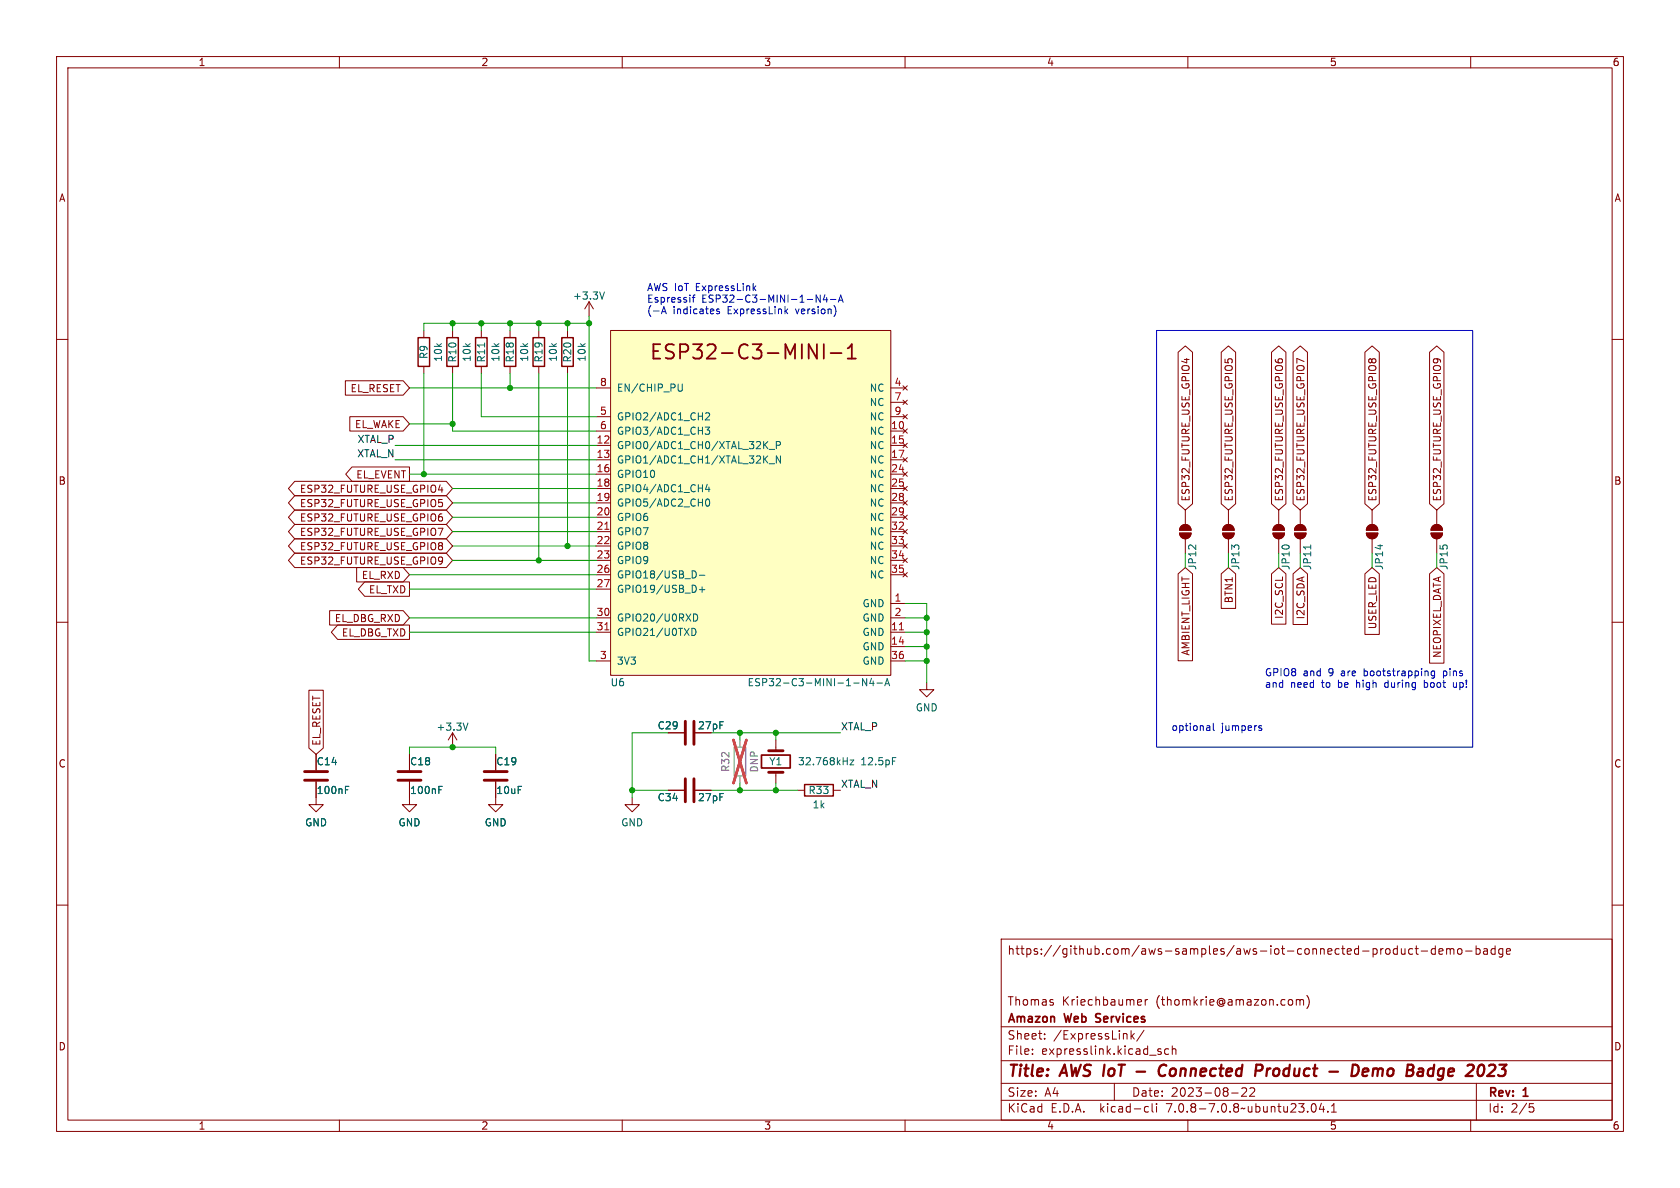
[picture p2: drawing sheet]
<svg xmlns="http://www.w3.org/2000/svg" width="297mm" height="210mm" viewBox="0 0 297 210" stroke-linecap="round" stroke-linejoin="round" font-family="sans-serif">
<g fill="none" stroke="#840000" stroke-width=".18">
<path d="M10 10h277v190h-277zM12 12h273v186h-273zM60 10v2M110 10v2M160 10v2M210 10v2M260 10v2M10 60h2M74.9 58.4v1.3M80 58.4v1.3M85.1 58.4v1.3M90.2 58.4v1.3"/>
<path d="M95.2 58.4v1.3M100.3 58.4v1.3M104.1 53.3l-.7 1.3M104.1 53.3v2.6M104.1 53.3l.8 1.3M107.9 58.4h49.6v61h-49.6zM285 60h2M61.1 67.3h10.2l1.1 1.3-1.1 1.3h-10.2zM61.8 73.7h9.5l1.1 1.2-1.1 1.3h-9.5zM74.9 64.8v1.2M80 64.8v1.2M85.1 64.8v1.2"/>
<path d="M90.2 64.8v1.2M95.2 64.8v1.2M100.3 64.8v1.2M105.4 76.2h2.5M105.4 78.7h2.5M105.4 68.6h2.5M105.4 73.7h2.5M157.5 76.2h2.5M157.5 78.7h2.5M157.5 68.6h2.5M157.5 73.7h2.5M157.5 71.1h2.5"/>
<path d="M159.6 75.8l.8 .8M159.6 78.4l.8 .7M159.6 68.2l.8 .8M159.6 70.7l.8 .8M159.6 73.3l.8 .7M160.4 75.8l-.8 .8M160.4 78.4l-.8 .7M160.4 68.2l-.8 .8M160.4 70.7l-.8 .8M160.4 73.3l-.8 .7M208.3 62.3l1.2-1.1 1.3 1.1v26.8l-1.3 1.1-1.2-1.1zM209.8 63.4v.7"/>
<path d="M215.9 62.3l1.3-1.1 1.2 1.1v26.8l-1.2 1.1-1.3-1.1zM216.6 63.5v.6M217.1 63.5l.2-.1 .5 .1M224.8 62.3l1.3-1.1 1.2 1.1v26.8l-1.2 1.1-1.3-1.1zM226 63.5l.2-.1 .5 .1M228.6 62.3l1.3-1.1 1.2 1.1v26.8l-1.2 1.1-1.3-1.1zM230.5 63.9l-1.2-.5v.8M241.3 62.3l1.3-1.1 1.2 1.1v26.8l-1.2 1.1-1.3-1.1zM242 63.5l.2-.1 .3 .1M242.6 63.5l.2-.1 .4 .1M252.7 62.3l1.3-1.1 1.3 1.1v26.8l-1.3 1.1-1.3-1.1zM253.5 63.5a1.07 1.07 0 0 1 1 .1"/>
<path d="M253.9 63.4l.2 .1M52.1 97.8h26.8l1.1 1.3-1.1 1.2h-26.8l-1.1-1.2zM52.1 85.1h26.8l1.1 1.3-1.1 1.2h-26.8l-1.1-1.2zM52.1 92.7h26.8l1.1 1.3-1.1 1.3h-26.8l-1.1-1.3zM52.1 95.2h26.8l1.1 1.3-1.1 1.3h-26.8l-1.1-1.3zM52.1 90.2h26.8l1.1 1.2-1.1 1.3h-26.8l-1.1-1.3zM52.1 87.6h26.8l1.1 1.3-1.1 1.3h-26.8l-1.1-1.3zM62.2 82.5h10.2v2.6h-10.2l-1.1-1.3zM77.5 93.4h.8l-.5 1.3M77.5 86.6h.8M77.6 88.3h.6M78.1 98.5l.1 .1a1.07 1.07 0 0 1-.1 1"/>
<path d="M78.1 88.8l.1 .2-.1 .5M78.1 91.4l.1 .2-.1 .4M78.1 96l.1 .2-.1 .2M78.1 96.5l.1 .2-.1 .4M78.2 99l-.1 .2M105.4 81.3h2.5M105.4 83.8h2.5M105.4 86.4h2.5M105.4 88.9h2.5M105.4 91.4h2.5M105.4 94h2.5M105.4 96.5h2.5"/>
<path d="M105.4 99.1h2.5M157.5 81.3h2.5M157.5 83.8h2.5M157.5 86.4h2.5M157.5 88.9h2.5M157.5 91.4h2.5M157.5 94h2.5M157.5 96.5h2.5M157.5 99.1h2.5M159.6 80.9l.8 .8M159.6 83.4l.8 .8M159.6 86l.8 .7"/>
<path d="M159.6 88.5l.8 .8M159.6 91.1l.8 .7M159.6 93.6l.8 .8M159.6 96.1l.8 .8M159.6 98.7l.8 .7M160.4 80.9l-.8 .8M160.4 83.4l-.8 .8M160.4 86l-.8 .7M160.4 88.5l-.8 .8M160.4 91.1l-.8 .7M160.4 93.6l-.8 .8M160.4 96.1l-.8 .8"/>
<path d="M160.4 98.7l-.8 .7M208.5 94.2h2.1a1.02 1.02 0 0 1-1.1 1 1.02 1.02 0 0 1-1-1zM208.8 93a1.02 1.02 0 0 1 1.1-.2 1.02 1.02 0 0 1 .7 .9h-2.1zM209.5 90.2v2.5M209.5 95.3v2.5M216.2 94.2h2a1.02 1.02 0 0 1-1 1 1.02 1.02 0 0 1-1-1zM216.5 93a1.02 1.02 0 0 1 1.1-.2 1.02 1.02 0 0 1 .6 .9h-2zM217.2 90.2v2.5M217.2 95.3v2.5M225 94.2h2.1a1.02 1.02 0 0 1-1 1 1.02 1.02 0 0 1-1.1-1zM225.4 93a1.02 1.02 0 0 1 1.1-.2 1.02 1.02 0 0 1 .6 .9h-2.1zM226.1 90.2v2.5"/>
<path d="M226.1 95.3v2.5M228.9 94.2h2a1.02 1.02 0 0 1-1 1 1.02 1.02 0 0 1-1-1zM229.2 93a1.02 1.02 0 0 1 1.1-.2 1.02 1.02 0 0 1 .6 .9h-2zM229.9 90.2v2.5M229.9 95.3v2.5M241.6 94.2h2a1.02 1.02 0 0 1-1 1 1.02 1.02 0 0 1-1-1zM241.9 93a1.02 1.02 0 0 1 1.1-.2 1.02 1.02 0 0 1 .6 .9h-2zM242.6 90.2v2.5M242.6 95.3v2.5M253 94.2h2a1.02 1.02 0 0 1-1 1 1.02 1.02 0 0 1-1-1zM253.3 93a1.02 1.02 0 0 1 1.1-.2 1.02 1.02 0 0 1 .6 .9h-2zM254 90.2v2.5"/>
<path d="M254 95.3v2.5M10 110h2M58.3 107.9h13l1.1 1.3-1.1 1.3h-13zM59.7 110.5h12.7v2.5h-12.7l-1.1-1.2zM63.1 100.3h8.2l1.1 1.3-1.1 1.3h-8.2zM64.5 102.9h7.9v2.5h-7.9l-1.1-1.3zM105.4 111.8h2.5M105.4 109.2h2.5M105.4 101.6h2.5M105.4 104.1h2.5M105.4 116.8h2.5M157.5 106.7h2.5"/>
<path d="M157.5 111.8h2.5M157.5 114.3h2.5M157.5 109.2h2.5M157.5 101.6h2.5M157.5 116.8h2.5M159.6 101.2l.8 .8M160.4 101.2l-.8 .8M208.3 101.4l1.2-1.1 1.3 1.1v15.4h-2.5zM215.9 101.4l1.3-1.1 1.2 1.1v6.2h-2.5zM224.8 101.4l1.3-1.1 1.2 1.1v8.9h-2.5zM228.6 101.4l1.3-1.1 1.2 1.1v9h-2.5zM241.3 101.4l1.3-1.1 1.2 1.1v10.7h-2.5z"/>
<path d="M252.7 101.4l1.3-1.1 1.3 1.1v15.8h-2.6zM285 110h2M54.6 122h2.6v10.2l-1.3 1.2-1.3-1.2zM55.9 138.2v4h1.2l-1.2 1.3-1.3-1.3h1.3M55.9 133.4v2.7M72.4 138.2v4h1.3l-1.3 1.3-1.3-1.3h1.3M72.4 133.4v2.7M80 129.5l-.8 1.3M80 129.5v2.6M80 129.5l.8 1.3M87.6 138.2v4h1.3l-1.3 1.3-1.2-1.3h1.2M87.6 133.4v2.7"/>
<path d="M118.1 139.7h2.8M118.1 129.5h2.8M122.9 139.7h2.8M137.2 130.8v1.9M137.2 136.5v1.9M141 139.7h1.2M147.3 139.7h1.3M163.8 120.7v1.2h1.3l-1.3 1.3-1.2-1.3h1.2M10 160h2M111.8 141v1.2h1.2l-1.2 1.3-1.3-1.3h1.3M285 160h2M177 166h108v32h-108z"/>
<path d="M186.2 177.3v.3M201.3 176.7l.4 .1 .1 .3-.7 .1M201.7 177.6l-.4 .1M202.5 176.7v1M202.9 176.7l-.3 .1-.1 .2M228.4 176.8l.1 .2v.4l-.1 .2M229.2 176.8l.4-.1 .2 .2M229.2 176.7v1M229.8 176.9l.2-.2 .4 .1 .1 .9M229.8 176.9v.8M231 176a1.72 1.72 0 0 1 0 2.3M245.5 167.7l.2 .3v.4l-.2 .3"/>
<path d="M247 167.8l-.4-.1-.3 .3v.4l.2 .2h.5M247 167.2v1.5M247.7 167.7l.1 .9 .4 .1 .2-.1M248.4 167.7v1M249.7 167.8l-.4-.1-.3 .3v.4l.2 .2h.5M250.2 167.7h.5M250.4 167.2v1.3l.3 .2M251.2 168.1h1.2M253.7 167.8l-.4-.1-.3 .3v.4l.2 .2h.5M253.7 167.2v1.5M254.4 168.2l.7-.1-.1-.3-.4-.1-.2 .2 .1 .7h.5M255.7 167.8l.5-.1 .2 .2"/>
<path d="M255.7 167.7v1M256.4 167.9l.2-.2 .4 .1v.9M256.4 167.9v.8M257.8 167.8l.4-.1 .3 .3v.4l-.3 .3-.4-.1-.1-.2v-.4zM259.1 168.1h1.1M261 167.8l.4-.1 .3 .3v.4l-.2 .2h-.5M261 167.2v1.5M262.3 167.8h.6l.1 .9M263 168.1h-.5a.29 .29 0 0 0-.3 .3 .29 .29 0 0 0 .3 .3l.5-.1M264.3 167.8l-.4-.1-.3 .3v.4l.1 .2h.6M264.3 167.2v1.5M265.7 167.8l-.5-.1-.2 .3v.4l.1 .2h.6"/>
<path d="M265.7 167.7v1.2l-.3 .3-.4-.1M266.3 168.2l.7-.1v-.3l-.5-.1-.2 .2 .1 .7h.6M60 198v2M110 198v2M160 198v2M177 194.5h108M177 191.5h108M177 187.5h108M177 181.5h108M182.5 186.3v.1M182.5 185.5v.1M184.7 183.6v.1"/>
<path d="M184.7 182.8v.1M197 191.5v3M200 182.2v1.5M200.1 183.1l.4 .6M200.5 182.7l-.5 .6M202.2 182.1l-1.2 2M202.6 195.6l.4 .1M203 196.5l-.4 .1M203.7 195.1v1.3l.2 .2M204.5 195.1v.1M204.5 195.6v1M204.9 185.9l.3 .1 .1 .2-.2 .2h-.3"/>
<path d="M204.9 185.4l.3 .1M206.6 185.5l-.4-.1-.3 .3v.4l.1 .2h.6M207.2 185.5l.3-.1 .3 .1 .1 .9M207.2 184.9v1.5M210 198v2M217.7 193.2h1.2M219.5 192.4l.6-.1 .2 .1 .1 .3-.9 1.1h.9M221 192.4l.5-.1 .2 .1 .1 .3-.9 1.1h.9M232 195.2l.2-.1a.81 .81 0 0 1 .6 .6 .81 .81 0 0 1-.3 .8l-.2 .1a.81 .81 0 0 1-.6-.6 .81 .81 0 0 1 .3-.8zM233.6 195l-.4 1.1h1M234 195.6v1M234.7 196.5v.1"/>
<path d="M235.4 196.6h.8M235.4 195.5l.4-.4v1.5M260 198v2M261 191.5v6.5M270.4 195.1h.7M270.5 195.7h.4l.3 .3-.2 .5-.5 .1"/>
</g>
<g fill="none" stroke="#840000" stroke-width=".4">
<path d="M200.9 189.4h1.5M206.2 188.4a.88 .88 0 0 0-1 0 .88 .88 0 0 0-.4 1 .69 .69 0 0 0 .4 .7 .69 .69 0 0 0 .8-.1M222.9 188.2l.2 .1a.58 .58 0 0 1-.3 1M224 188.9l-.1 1.3M224.4 188.9l-.4 .4M240.2 189.1a.72 .72 0 0 0-.6-.9h-.4l-.3 2M240.9 190.1l.2 .1 .6-.1M241 189.2l.3-.3h.4l.2 .3v.2l-1 .1M242.8 188.9l-.2 1.3M243.1 188.9l-.3 .2M252.6 190.1l.1 .1 .6-.1M253.5 189a.66 .66 0 0 0-.9 .1"/>
<path d="M253.6 188.2l-.3 2M263.6 188.2h.4a.45 .45 0 0 1 .3 .6l-.1 .3-1.3 1.1h1.3M264.8 190l.1 .1"/>
</g>
<path d="M134.6 133.5h5.1v2.3h-5.1zM193.8 179.3v.5M193.7 180.6l.2 .1" fill="none" stroke="#840000" stroke-width=".3"/>
<path d="M73.9 59.7h2v5.1h-2zM79 59.7h2v5.1h-2zM84.1 59.7h2v5.1h-2zM89.2 59.7h2v5.1h-2zM94.2 59.7h2.1v5.1h-2.1zM99.3 59.7h2v5.1h-2zM142.2 138.7h5.1v2h-5.1z" fill="none" stroke="#840000" stroke-width=".25"/>
<g fill="#840000" stroke="#840000" stroke-width=".18">
<path d="M216.5 93a1.02 1.02 0 0 1 1.1-.2 1.02 1.02 0 0 1 .6 .9h-2z"/>
<path d="M216.2 94.2h2a1.02 1.02 0 0 1-1 1 1.02 1.02 0 0 1-1-1z"/>
<path d="M225.4 93a1.02 1.02 0 0 1 1.1-.2 1.02 1.02 0 0 1 .6 .9h-2.1z"/>
<path d="M225 94.2h2.1a1.02 1.02 0 0 1-1 1 1.02 1.02 0 0 1-1.1-1z"/>
<path d="M253.3 93a1.02 1.02 0 0 1 1.1-.2 1.02 1.02 0 0 1 .6 .9h-2z"/>
<path d="M253 94.2h2a1.02 1.02 0 0 1-1 1 1.02 1.02 0 0 1-1-1z"/>
<path d="M241.9 93a1.02 1.02 0 0 1 1.1-.2 1.02 1.02 0 0 1 .6 .9h-2z"/>
<path d="M241.6 94.2h2a1.02 1.02 0 0 1-1 1 1.02 1.02 0 0 1-1-1z"/>
<path d="M229.2 93a1.02 1.02 0 0 1 1.1-.2 1.02 1.02 0 0 1 .6 .9h-2z"/>
<path d="M228.9 94.2h2a1.02 1.02 0 0 1-1 1 1.02 1.02 0 0 1-1-1z"/>
<path d="M208.8 93a1.02 1.02 0 0 1 1.1-.2 1.02 1.02 0 0 1 .7 .9h-2.1z"/>
<path d="M208.5 94.2h2.1a1.02 1.02 0 0 1-1.1 1 1.02 1.02 0 0 1-1-1z"/>
</g>
<path d="M129.8 132.1h2v5.1h-2z" fill="none" stroke="#9c9b98" stroke-width=".25"/>
<path d="M130.8 130.8v1.3M130.8 137.2v1.2" fill="none" stroke="#9c9b98" stroke-width=".18"/>
<path d="M129.7 130.8l2.3 7.6M132 130.8l-2.3 7.6" fill="none" stroke="#eb3a3d" stroke-width=".46"/>
<g fill="none" stroke="#006464" stroke-width=".18">
<path d="M106.9 51.6l-.5 1.3M85.7 60.6v.8M120.6 67.9v1.1l-.2 .2-.4-.1M124.7 75.5h.8l-.5 .5 .4 .1v.6l-.2 .1-.5-.1M124.7 73.1l.5-.1 .3 .3-.8 .9h.8M136 79.4h.9M137.2 78.7h.7l.1-.2-.1-.3-.7-.2v1.3M124.9 88.3l.1-.1a.68 .68 0 0 1 .5 .6 .68 .68 0 0 1-.5 .7l-.1-.1-.2-.4zM125 85.6l-.3 .9h.8M125.3 86.1v.8M136 82h.9M138 80.6v1.3l-.8-1.3v1.3"/>
<path d="M231.7 96.3v.8M122.3 111.1a.64 .64 0 0 1 .7 .6 .64 .64 0 0 1-.7 .6zM122.6 108.5a.64 .64 0 0 1 .7 .7 .64 .64 0 0 1-.7 .6zM122.9 101l.2 .5-.2 .6M123.6 101.7h1M123.6 104.2h1M124.1 103.8v.9M153.2 120v1.2l-.7-1.2v1.2M154.1 119.9l-.3 .9h.7M61.1 139.6h.4M61.1 139h.6M77.6 139.6h.4"/>
<path d="M77.6 139h.6M82.7 127.8l-.4 1.3M150.3 134.4h.6l-.6 .8h.6M150.9 120.7h1M154.4 120.4v.8M155 120.7h1M156.4 121.2l.4-1.2 .5 1.2M156.5 120.9h.6M157.8 133.9h.6"/>
</g>
<path d="M53.8 136.4h4.1M53.8 137.9h4.1M70.4 136.4h4M70.4 137.9h4M85.6 136.4h4.1M85.6 137.9h4.1M121.2 127.5v4.1M121.2 137.7v4M122.7 127.5v4.1M122.7 137.7v4M135.9 136.5h2.5M135.9 132.7h2.5" fill="none" stroke="#840000" stroke-width=".51"/>
<path d="M107.9 58.4h49.6v61h-49.6z" fill="#ffffc2" stroke="#ffffc2" stroke-width=".18"/>
<path d="M143 60.8l1.4 2.6v-2.6M145.6 60.8v2.6M146.8 62.4h2M149.9 63.4h1.4M149.9 61.6l.7-.8v2.6" fill="none" stroke="#840000" stroke-width=".32"/>
<path d="M106.9 93.6h.7M106.9 111.3h.7M159 111.3h.7" fill="none" stroke="#a90000" stroke-width=".18"/>
<g fill="none" stroke="#0000c2" stroke-width=".18">
<path d="M116.9 55.5l.5-1.3 .4 1.3M117.1 55.1h.6M122.4 52.6h.5M122.7 52.2l-.1 .1v1.1M127.2 54.7l-.3-.1-.2 .2v.2l.5 .1v.3h-.5M133.3 50.9l.3 .5M133.6 50.5l-.5 .5M138.9 55l.4 .5M139.3 54.6l-.5 .5M142.7 52.9h1M145 52.2v1.2l-.7-1.2v1.2M145.8 52.1l-.3 .9h.8"/>
<path d="M146.2 52.6v.8M146.8 52.9h1M147.7 54.6v.8M148.2 53.4l.4-1.2 .5 1.2M148.3 53.1h.6M204.5 58.4h55.8v73.7h-55.8zM253.6 118.6v1l-.1 .2M253.6 118.7l-.3-.1-.3 .3 .1 .5h.5M255.2 118.6v1.3M255.2 119.4l.1 .1M255.3 118.6l-.1 .1M213.7 128.3l.2 .2v.6"/>
<path d="M213.9 129.1h-.4M213.9 128.6h-.4M214.5 127.9v1l.2 .2M222.7 128.7l.3 .1 .1 .1-.2 .2h-.2M222.7 128.3h.3M244.9 120.7l-.1 .2 .1 .5M251.8 120.2v1.3M251.8 121.4l.4 .1M252.2 120.7h-.4M256.9 120.7l.1 .7 .3 .1 .2-.1"/>
</g>
<g fill="none" stroke="#009600" stroke-width=".18">
<path d="M80 57.2v1.2M85.1 57.2v1.2M90.2 57.2v1.2M95.2 57.2v1.2M100.3 57.2v1.2M104.1 55.9v60.9h1.3M104.1 57.2h-29.2v1.2M69.8 78.7h35.6M72.4 68.6h33M72.4 74.9h7.6M74.9 66v17.8M80 66v10.2h25.4"/>
<path d="M85.1 66v7.7h20.3M90.2 66v2.6M95.2 66v33.1M100.3 66v30.5M69.8 81.3h35.6M72.4 83.8h33M80 94h25.4M80 96.5h25.4M80 99.1h25.4M80 91.4h25.4M80 86.4h25.4M80 88.9h25.4"/>
<path d="M209.5 97.8v2.5M217.2 97.8v2.5M226.1 97.8v2.5M229.9 97.8v2.5M242.6 97.8v2.5M254 97.8v2.5M72.4 104.1h33M72.4 109.2h33M72.4 101.6h33M72.4 111.8h33M160 106.7h3.8v14M160 116.8h3.8"/>
<path d="M160 114.3h3.8M160 109.2h3.8M160 111.8h3.8M72.4 133.4v-1.3h15.2v1.3M111.8 139.7h6.3M118.1 129.5h-6.3v11.5M125.7 139.7h15.3M125.7 129.5h22.9M130.8 129.5v1.3M130.8 138.4v1.3M137.2 129.5v1.3M137.2 138.4v1.3"/>
</g>
<g fill="#009600" stroke="#009600" stroke-width=".18">
<circle cx="80" cy="132.1" r=".46"/>
<circle cx="74.9" cy="83.8" r=".46"/>
<circle cx="95.2" cy="99.1" r=".46"/>
<circle cx="100.3" cy="96.5" r=".46"/>
<circle cx="163.8" cy="116.8" r=".46"/>
<circle cx="163.8" cy="114.3" r=".46"/>
<circle cx="130.8" cy="129.5" r=".46"/>
<circle cx="137.2" cy="139.7" r=".46"/>
<circle cx="130.8" cy="139.7" r=".46"/>
<circle cx="111.8" cy="139.7" r=".46"/>
<circle cx="137.2" cy="129.5" r=".46"/>
<circle cx="85.1" cy="57.2" r=".46"/>
<circle cx="90.2" cy="57.2" r=".46"/>
<circle cx="95.2" cy="57.2" r=".46"/>
<circle cx="80" cy="74.9" r=".46"/>
<circle cx="90.2" cy="68.6" r=".46"/>
<circle cx="80" cy="57.2" r=".46"/>
<circle cx="104.1" cy="57.2" r=".46"/>
<circle cx="100.3" cy="57.2" r=".46"/>
<circle cx="163.8" cy="109.2" r=".46"/>
<circle cx="163.8" cy="111.8" r=".46"/>
</g>
<text font-size="3.5" fill="#840000" x="114.7" y="64">ESP32-C3-MINI-1</text>
<g font-size="2.8" fill="#840000">
<text x="178" y="190.9">Title:</text>
<text x="187.7" y="190.9">AWS IoT</text>
<text x="207.3" y="190.9">Connected</text>
<text x="225.1" y="190.9">Product</text>
<text x="239" y="190.9">-</text>
<text x="243.8" y="190.9">Demo</text>
<text x="254.3" y="190.9">Badge</text>
<text x="265.8" y="190.9">2023</text>
</g>
<g font-size="2.1" fill="#840000">
<text x="178" y="169">https://github.com/aws-samples/aws-iot-connected-product-demo-badge</text>
<text x="178" y="178">Thomas</text>
<text x="187.7" y="178">Kriechbaumer</text>
<text x="204.4" y="178">(thomkrie@amazon.com)</text>
<text x="178" y="184">Sheet:</text>
<text x="178" y="181.2">Amazon</text>
<text x="186.2" y="184">/ExpressLink/</text>
<text x="188.3" y="181.2">Web</text>
<text x="194.4" y="181.2">Services</text>
<text x="178" y="186.7">File:</text>
<text x="184.1" y="186.7">expresslink.kicad_sch</text>
<text x="178" y="196.9">KiCad</text>
<text x="178" y="194.1">Size:</text>
<text x="184.7" y="194.1">A4</text>
<text x="185.7" y="196.9">E.D.A.</text>
<text x="194.6" y="196.9">kicad-cli</text>
<text x="200" y="194.1">Date:</text>
<text x="206.5" y="196.9">7.0.8-7.0.8~ubuntu23.04.1</text>
<text x="207" y="194.1">2023-08-22</text>
<text x="263" y="194.3">Rev:</text>
<text x="263" y="196.9">Id:</text>
<text x="267.1" y="196.9">2/5</text>
<text x="269.4" y="194.3">1</text>
</g>
<g font-size="1.8" fill="#840000">
<text x="35" y="11.9">1</text>
<text x="85" y="11.9">2</text>
<text x="135" y="11.9">3</text>
<text x="185" y="11.9">4</text>
<text x="235" y="11.9">5</text>
<text x="285" y="11.9">6</text>
<text x="10.3" y="35.9">A</text>
<text x="285.3" y="35.9">A</text>
<text x="61.9" y="69.5">EL_RESET</text>
<text x="62.7" y="75.9">EL_WAKE</text>
<text x="10.3" y="85.9">B</text>
<text x="52.9" y="87.3">ESP32_FUTURE_USE_GPIO4</text>
<text x="52.9" y="89.9">ESP32_FUTURE_USE_GPIO5</text>
<text x="62.9" y="84.8">EL_EVENT</text>
<text x="210.5" y="88.7" transform="rotate(-90 210.5 88.7)">ESP32_FUTURE_USE_GPIO4</text>
<text x="218.1" y="88.7" transform="rotate(-90 218.1 88.7)">ESP32_FUTURE_USE_GPIO5</text>
<text x="227" y="88.7" transform="rotate(-90 227 88.7)">ESP32_FUTURE_USE_GPIO6</text>
<text x="230.8" y="88.7" transform="rotate(-90 230.8 88.7)">ESP32_FUTURE_USE_GPIO7</text>
<text x="243.5" y="88.7" transform="rotate(-90 243.5 88.7)">ESP32_FUTURE_USE_GPIO8</text>
<text x="255" y="88.7" transform="rotate(-90 255 88.7)">ESP32_FUTURE_USE_GPIO9</text>
<text x="285.3" y="85.9">B</text>
<text x="52.9" y="94.9">ESP32_FUTURE_USE_GPIO7</text>
<text x="52.9" y="92.4">ESP32_FUTURE_USE_GPIO6</text>
<text x="52.9" y="100">ESP32_FUTURE_USE_GPIO9</text>
<text x="52.9" y="97.5">ESP32_FUTURE_USE_GPIO8</text>
<text x="63.9" y="102.6">EL_RXD</text>
<text x="65.1" y="105.1">EL_TXD</text>
<text x="218.1" y="106.7" transform="rotate(-90 218.1 106.7)">BTN1</text>
<text x="59.1" y="110.2">EL_DBG_RXD</text>
<text x="60.3" y="112.7">EL_DBG_TXD</text>
<text x="227" y="109.5" transform="rotate(-90 227 109.5)">I2C_SCL</text>
<text x="230.8" y="109.6" transform="rotate(-90 230.8 109.6)">I2C_SDA</text>
<text x="243.5" y="111.3" transform="rotate(-90 243.5 111.3)">USER_LED</text>
<text x="210.5" y="116" transform="rotate(-90 210.5 116)">AMBIENT_LIGHT</text>
<text x="255" y="116.4" transform="rotate(-90 255 116.4)">NEOPIXEL_DATA</text>
<text x="56.8" y="131.9" transform="rotate(-90 56.8 131.9)">EL_RESET</text>
<text x="123.3" y="129.1">27pF</text>
<text x="10.3" y="135.9">C</text>
<text x="285.3" y="135.9">C</text>
<text x="10.3" y="185.9">D</text>
<text x="285.3" y="185.9">D</text>
<text x="35" y="199.9">1</text>
<text x="85" y="199.9">2</text>
<text x="135" y="199.9">3</text>
<text x="185" y="199.9">4</text>
<text x="235" y="199.9">5</text>
<text x="285" y="199.9">6</text>
</g>
<g font-size="1.8" fill="#006464">
<text x="101.2" y="53.2">+3.3V</text>
<text x="75.8" y="63.6" transform="rotate(-90 75.8 63.6)">R9</text>
<text x="78.3" y="64.1" transform="rotate(-90 78.3 64.1)">10k</text>
<text x="80.9" y="64.2" transform="rotate(-90 80.9 64.2)">R10</text>
<text x="83.4" y="64.1" transform="rotate(-90 83.4 64.1)">10k</text>
<text x="86" y="64.2" transform="rotate(-90 86 64.2)">R11</text>
<text x="88.5" y="64.1" transform="rotate(-90 88.5 64.1)">10k</text>
<text x="91" y="64.2" transform="rotate(-90 91 64.2)">R18</text>
<text x="93.6" y="64.1" transform="rotate(-90 93.6 64.1)">10k</text>
<text x="96.1" y="64.2" transform="rotate(-90 96.1 64.2)">R19</text>
<text x="98.7" y="64.1" transform="rotate(-90 98.7 64.1)">10k</text>
<text x="101.2" y="64.2" transform="rotate(-90 101.2 64.2)">R20</text>
<text x="103.7" y="64.1" transform="rotate(-90 103.7 64.1)">10k</text>
<text x="109" y="69.4">EN/CHIP_PU</text>
<text x="153.7" y="69.4">NC</text>
<text x="153.7" y="72">NC</text>
<text x="109" y="74.5">GPIO2/ADC1_CH2</text>
<text x="109" y="77.1">GPIO3/ADC1_CH3</text>
<text x="153.7" y="77.1">NC</text>
<text x="153.7" y="74.5">NC</text>
<text x="109" y="79.6">GPIO0/ADC1_CH0/XTAL_32K_P</text>
<text x="109" y="82.1">GPIO1/ADC1_CH1/XTAL_32K_N</text>
<text x="153.7" y="79.6">NC</text>
<text x="153.7" y="82.1">NC</text>
<text x="109" y="84.7">GPIO10</text>
<text x="109" y="87.2">GPIO4/ADC1_CH4</text>
<text x="109" y="89.8">GPIO5/ADC2_CH0</text>
<text x="153.7" y="84.7">NC</text>
<text x="153.7" y="87.2">NC</text>
<text x="153.7" y="89.8">NC</text>
<text x="109" y="92.3">GPIO6</text>
<text x="109" y="94.8">GPIO7</text>
<text x="153.7" y="92.3">NC</text>
<text x="153.7" y="94.8">NC</text>
<text x="109" y="97.4">GPIO8</text>
<text x="109" y="99.9">GPIO9</text>
<text x="153.7" y="97.4">NC</text>
<text x="153.7" y="99.9">NC</text>
<text x="211.7" y="100.9" transform="rotate(-90 211.7 100.9)">JP12</text>
<text x="219.3" y="100.9" transform="rotate(-90 219.3 100.9)">JP13</text>
<text x="228.2" y="100.9" transform="rotate(-90 228.2 100.9)">JP10</text>
<text x="232" y="100.9" transform="rotate(-90 232 100.9)">JP11</text>
<text x="244.7" y="100.9" transform="rotate(-90 244.7 100.9)">JP14</text>
<text x="256.1" y="100.9" transform="rotate(-90 256.1 100.9)">JP15</text>
<text x="109" y="102.5">GPIO18/USB_D-</text>
<text x="109" y="105">GPIO19/USB_D+</text>
<text x="152.4" y="107.5">GND</text>
<text x="153.7" y="102.5">NC</text>
<text x="109" y="110.1">GPIO20/U0RXD</text>
<text x="109" y="112.6">GPIO21/U0TXD</text>
<text x="152.4" y="112.6">GND</text>
<text x="152.4" y="110.1">GND</text>
<text x="109" y="117.7">3V3</text>
<text x="152.4" y="115.2">GND</text>
<text x="152.4" y="117.7">GND</text>
<text x="107.8" y="121.5">U6</text>
<text x="132.1" y="121.5">ESP32-C3-MINI-1-N4-A</text>
<text x="161.8" y="126">GND</text>
<text x="77.1" y="129.4">+3.3V</text>
<text x="116.2" y="129.1">C29</text>
<text x="55.9" y="135.5">C14</text>
<text x="72.4" y="135.5">C18</text>
<text x="87.6" y="135.5">C19</text>
<text x="135.9" y="135.5">Y1</text>
<text x="141" y="135.5">32.768kHz</text>
<text x="152.2" y="135.5">12.5pF</text>
<text x="55.9" y="140.6">100nF</text>
<text x="72.4" y="140.6">100nF</text>
<text x="87.6" y="140.6">10uF</text>
<text x="116.2" y="141.8">C34</text>
<text x="123.3" y="141.8">27pF</text>
<text x="142.8" y="140.6">R33</text>
<text x="143.6" y="143.1">1k</text>
<text x="53.8" y="146.3">GND</text>
<text x="70.4" y="146.3">GND</text>
<text x="85.6" y="146.3">GND</text>
<text x="109.7" y="146.3">GND</text>
</g>
<g font-size="1.8" fill="#0000c2">
<text x="114.3" y="51.5">AWS IoT</text>
<text x="114.3" y="53.6">Espressif</text>
<text x="123.1" y="51.5">ExpressLink</text>
<text x="124.1" y="53.6">ESP32-C3-MINI-1-N4-A</text>
<text x="114.3" y="55.6">(-A</text>
<text x="119" y="55.6">indicates</text>
<text x="128.7" y="55.6">ExpressLink</text>
<text x="141" y="55.6">version)</text>
<text x="223.5" y="119.6">GPIO8</text>
<text x="230.4" y="119.6">and</text>
<text x="235" y="119.6">9</text>
<text x="237.4" y="119.6">are</text>
<text x="241.6" y="119.6">bootstrapping</text>
<text x="255.8" y="119.6">pins</text>
<text x="223.5" y="121.7">and</text>
<text x="228.1" y="121.7">need</text>
<text x="233.8" y="121.7">to</text>
<text x="236.8" y="121.7">be</text>
<text x="240.2" y="121.7">high</text>
<text x="245.5" y="121.7">during</text>
<text x="252.6" y="121.7">boot</text>
<text x="258" y="121.7">up!</text>
<text x="207" y="129.3">optional</text>
<text x="215.9" y="129.3">jumpers</text>
</g>
<g font-size="1.8" fill="#a90000">
<text x="106" y="68.3">8</text>
<text x="158" y="68.3">4</text>
<text x="158" y="70.9">7</text>
<text x="106" y="73.4">5</text>
<text x="106" y="75.9">6</text>
<text x="157.4" y="75.9">10</text>
<text x="158" y="73.4">9</text>
<text x="105.4" y="78.5">12</text>
<text x="105.4" y="81">13</text>
<text x="105.4" y="83.6">16</text>
<text x="157.4" y="78.5">15</text>
<text x="157.4" y="81">17</text>
<text x="157.4" y="83.6">24</text>
<text x="105.4" y="86.1">18</text>
<text x="105.4" y="88.6">19</text>
<text x="157.4" y="86.1">25</text>
<text x="157.4" y="88.6">28</text>
<text x="105.4" y="91.2">20</text>
<text x="105.4" y="93.7">21</text>
<text x="157.4" y="91.2">29</text>
<text x="157.4" y="93.7">32</text>
<text x="105.4" y="96.3">22</text>
<text x="105.4" y="98.8">23</text>
<text x="105.4" y="101.3">26</text>
<text x="157.4" y="96.3">33</text>
<text x="157.4" y="98.8">34</text>
<text x="157.4" y="101.3">35</text>
<text x="105.4" y="103.9">27</text>
<text x="158" y="106.4">1</text>
<text x="105.4" y="109">30</text>
<text x="105.4" y="111.5">31</text>
<text x="157.4" y="111.5">11</text>
<text x="158" y="109">2</text>
<text x="106" y="116.6">3</text>
<text x="157.4" y="114">14</text>
<text x="157.4" y="116.6">36</text>
</g>
<g font-size="1.8" fill="#0f0f0f">
<text x="63.1" y="80.9">XTAL_N</text>
<text x="63.1" y="78.4">XTAL_P</text>
<text x="148.6" y="129.2">XTAL_P</text>
<text x="148.6" y="139.4">XTAL_N</text>
</g>
<g font-size="1.8" fill="#939391">
<text x="129.1" y="136.6" transform="rotate(-90 129.1 136.6)">R32</text>
<text x="134.2" y="136.7" transform="rotate(-90 134.2 136.7)">DNP</text>
</g>
</svg>
